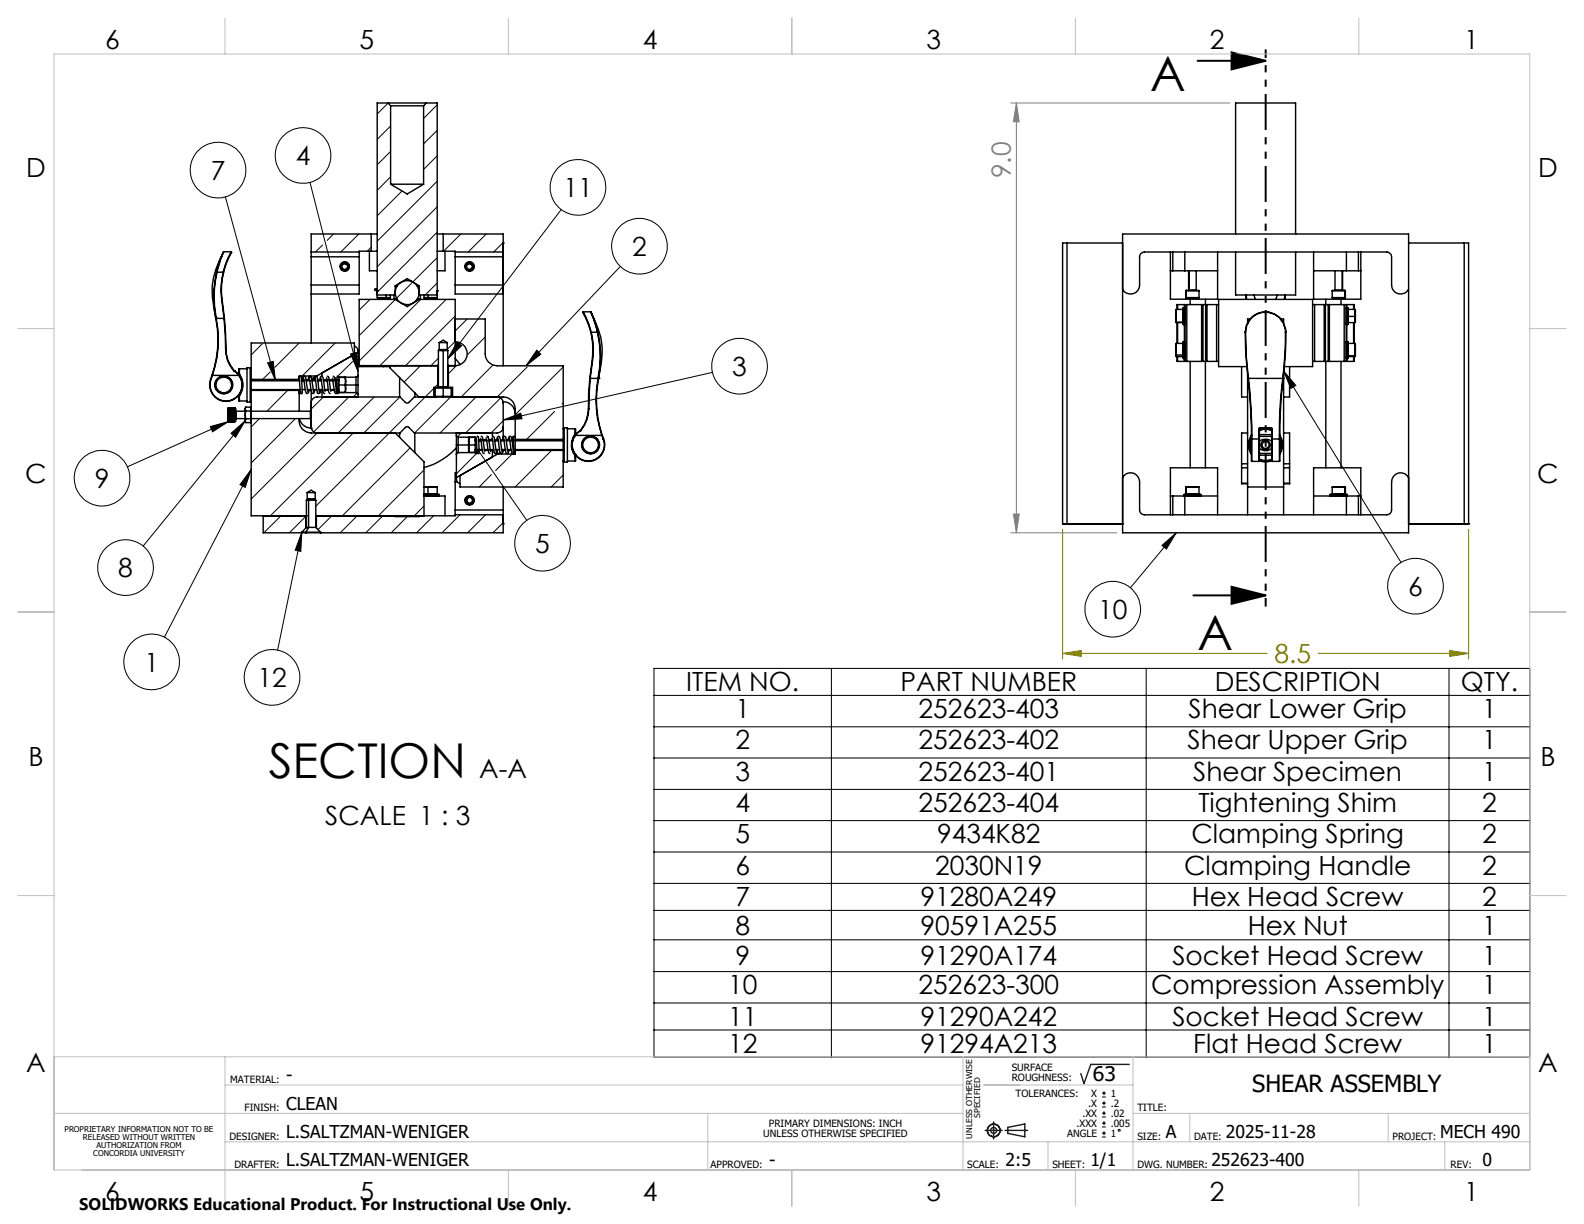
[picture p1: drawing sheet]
<svg xmlns="http://www.w3.org/2000/svg" width="279mm" height="216mm" viewBox="0 0 279 216" stroke-linecap="round" stroke-linejoin="round" font-family="sans-serif">
<g fill="none" stroke="#000" stroke-width=".25">
<path d="M68.4 18.2h6.8M68.4 18.2h-1.9v34.3M68.4 18.2l.5 .5M68.9 18.7h5.8M68.9 18.7v13.8M74.7 18.7v13.8M75.2 18.2h1.9v34.3M75.2 18.2l-.5 .5M68.9 32.5h5.8M68.9 32.5l2.9 1.7 2.9-1.7M38.1 56.2a19 19 0 0 1-.7 10M38.1 56.2h.1"/>
<path d="M38.1 56.2a19.3 19.3 0 0 1-.6 10M38.1 56.2h1.4M38.2 48a19.5 19.5 0 0 0-.1 8.2M38.2 48h.1M38.3 48a19.2 19.2 0 0 0-.2 8.2M38.3 48h1.1M39.2 53.2h.1M39.2 53.2l.3 3M39.2 53.2l.4 2.9M39.4 48a12.9 12.9 0 0 0-.2 5.2M39.4 48h.1M39.4 44.5a13.1 13.1 0 0 0-1.6 10.2l.3 1.5"/>
<path d="M39.4 44.4l-.6 1.5-.6 2.1M39.4 48a12.6 12.6 0 0 0-.2 5.2M39.4 44.4l-.5 1.5-.6 2.1M39.4 44.4h1.4M39.5 56.2l.3 5.4M39.6 56.1l-.1 .1M39.6 56.1l.3 5.5M40.8 44.4l.1 .2-.9 1.8-.6 1.6M40.8 44.4l-.9 1.9-.5 1.7M54.9 44.4v.9M54.9 50.3v1.6M54.9 44.4h8.5"/>
<path d="M54.9 45.3v5M54.9 51.9v8.6M54.9 45.3h8.5M54.9 50.3h8.5M60.8 46.5a.51 .51 0 0 1 .5 .6 .51 .51 0 0 1-.7 .3 .51 .51 0 0 1-.1-.8M60.8 46.5a.59 .59 0 0 1 .5 .7 .59 .59 0 0 1-.8 .4 .59 .59 0 0 1-.3-.8 .66 .66 0 0 1 1.1-.2M60.8 46.5l-.3 .1M60.9 46.4a.66 .66 0 0 0-.7 .8 .66 .66 0 0 0 .9 .4 .66 .66 0 0 0 .2-1M61.3 46.6l-.2-.1a.52 .52 0 0 0-.6 .1M63.4 44.4v.9M63.4 50.3v1.6h-8.5M63.4 45.3v5"/>
<path d="M65.2 44.3v3.5h1.3M65.5 44.3h1M65.5 41.3h1M65.5 41.3h-10.6v3.1M65.5 44.3h-2.1v.1M65.5 41.3v3M66.2 51.2h.3M66.2 51h.3M66.2 51v.2M66.5 51.3h.1M66.5 50.9l-.3 .1M66.5 52.5h2.4"/>
<path d="M66.5 52.5l1.6 .1M66.5 52h3.2M68.1 52v.6M68.9 52.5l-.8 .1M68.9 52v.5M69.5 52v.8h.5M69.7 50.4h.4M69.7 52.8h.4M69.7 52.8h-6.3v11.9h4.2M69.7 50.4l2.1-1.3 2.1 1.3M69.7 50.4v1.6M69.7 52.8l2.1 1.3 2.1-1.3"/>
<path d="M73.6 50.4h.3M73.6 52.8h.3M73.9 52h.1M73.9 52.8h6.4v11.7M73.9 52h3.2M73.9 50.4v1.6M74.2 52v.8h-.6M74.8 52.5h.7M74.8 52.5l.7 .1M74.8 52v.5M75.5 52.5h1.6M75.5 52v.5"/>
<path d="M75.5 52.5v.1M77.1 51.3h.1M77.1 44.3h1.1M77.1 41.3h1.1M77.1 52.5l-1.6 .1M78.2 41.3h10.6v23.2M78.2 44.3h2.1v.1M78.2 41.3v3M78.5 44.3v3.5h-1.4M80.3 44.4h8.5v.9h-8.5M80.3 44.4v.9M80.3 50.3h8.5v1.6h-8.5z"/>
<path d="M80.3 56.3h5.3v6.1a2.11 2.11 0 0 0 2.1 2.1h11.6v11.1M80.3 45.3v5M82.8 46.5a.51 .51 0 0 1 .5 .6 .51 .51 0 0 1-.7 .3 .51 .51 0 0 1-.1-.8M82.8 46.5a.59 .59 0 0 1 .5 .7 .59 .59 0 0 1-.8 .4 .59 .59 0 0 1-.3-.8 .66 .66 0 0 1 1.2-.2M82.8 46.5l-.3 .1M82.9 46.4a.66 .66 0 0 0-.7 .8 .66 .66 0 0 0 .9 .4 .66 .66 0 0 0 .3-1M83.4 46.6l-.3-.1a.52 .52 0 0 0-.6 .1M88.8 42.9h.1M102.9 55l-.1 .1 .5 .9 .9 2.6M102.9 55l.8 1.8 .6 1.8M102.9 55h1.3M104.2 55v.1"/>
<path d="M104.2 55l.5 1.3 .7 2.3M104.2 58.6h.1M104.2 58.6a13.5 13.5 0 0 1 .2 5.2M104.2 55.1a16 16 0 0 1 2 6.7l-.2 2.6-.4 2.3M104.2 55.1l.8 1.7 .4 1.8M104.3 58.6a13.3 13.3 0 0 1 .2 5.2M104.3 58.6h1.1M105.4 58.6a18.7 18.7 0 0 1 .1 8.1M105.4 58.6a19.5 19.5 0 0 1 .2 8.1M105.4 58.6h.1M188.2 42.9h-.8v49.5M188.2 42.9v49.5"/>
<path d="M188.2 42.9h9.8M198 51a1.59 1.59 0 0 0 1.8 .8 1.59 1.59 0 0 0 1.2-1.5v-5a.91 .91 0 0 1 .9-.9h42.7a.91 .91 0 0 1 .9 .9v5a1.59 1.59 0 0 0 1.2 1.5 1.59 1.59 0 0 0 1.8-.8M198 41.3h50.5v52.7h-50.5zM206.4 47.8h.5M206.4 44.4v8.4h8.4v-8.4M206.9 47.8h2.1M206.9 44.4v3.4M207.4 56.8l.1 .1M207.4 56.8h.1M207.5 54.6v2.2M207.5 54.6l-.1 2.2M207.5 54.6h1.2"/>
<path d="M207.5 56.9h1.2M207.5 56.8h1.2M207.5 56.8v.1M207.6 56.9v3.7M207.7 53.7h-.1v.9M207.7 53.7h1.2M207.7 53.7v.9M207.7 56.9v3.7M208.7 54.6v2.2M208.7 54.6h.1M208.7 56.8v.1M208.7 56.8h.1"/>
<path d="M208.8 54.3v3M208.8 57.3h.2M208.8 54.3h.2M208.9 53.7h.1M208.9 53.7v.6M208.9 57.3v3M209 54.3h.1M209 54.3v3M209 44.4v3.4M209 47.8h5.8M209 57.2v.1M209 53.7v10"/>
<path d="M209 53.7h.3M209.2 51.3h.1M209.2 52.5h.1M209.2 52.5l.1 .1M209.2 51.3v1.2M209.2 51.3h2.3M209.2 52.5h2.3M209.3 51.2l2.2 .1M209.3 51.2l-.1 .1M209.3 53.7h2.6M209.3 53.7v10M209.7 51.2h-.1"/>
<path d="M209.7 47.8v3.4M209.7 51.2h.1M209.7 51.2h1.3M209.9 52.8v.9M211 51.2h.1M211 47.8v3.4M211.5 52.5l-2.2 .1M211.5 51.3v1.2M211.9 53.7h.3M211.9 53.7v10M212.2 53.7h.7M212.2 53.7v10"/>
<path d="M212.6 52.8v29.7M212.9 53.7h1.7M212.9 53.7v10M214.6 53.7h.3M214.6 53.7v10M217.9 44.4v7.6h10.6v-7.6M217.9 41.3v-23.1h10.6v23.1M219.6 58.6l.1 3 .4 5.1M219.6 58.6a3.6 3.6 0 0 1 3.6-3.6 3.6 3.6 0 0 1 3.6 3.6M219.7 58.6l.2 4.5 .3 3.6M219.7 58.6a3.5 3.5 0 0 1 3.5-3.5 3.5 3.5 0 0 1 3.5 3.5M219.7 58.6h-.1"/>
<path d="M219.8 52v.8M219.9 52v.8M220.5 56.3h-.4v.7M221.2 52l.3 .8M225.3 52l-.3 .8M225.9 56.3h.5v.6M226.6 52v.8M226.7 52v.8M226.7 58.6v3l-.4 5.1M226.7 58.6h.1M226.8 58.6v3l-.5 5.1M231.5 53.7h.4"/>
<path d="M231.7 47.8h5.8M231.7 44.4v8.4h8.3v-8.4M231.9 53.7v10M231.9 53.7h1.7M233.6 53.7h.2M233.6 53.7v10M233.8 53.7v10M233.8 53.7h.5M233.9 52.8v.9M234.3 53.7h.2M234.3 53.7v10M234.5 53.7h2.6"/>
<path d="M234.5 53.7v10M235 52.5h2.2M235 52.5l2.2 .1M235 51.3h2.2M235 51.3v1.2M235.5 51.2h-.1M235.5 51.2h1.2M235.5 47.8v3.4M236.5 52.8v.9M236.7 51.2h.1M236.7 47.8v3.4M236.8 51.2h.1"/>
<path d="M236.8 47.8v3.4M237.1 53.7h.4M237.1 53.7v10M237.2 51.2l-2.2 .1M237.2 51.2l.1 .1M237.2 51.2v.1M237.2 51.3v1.2M237.2 52.5v.1M237.2 51.3h.1M237.2 52.5h.1M237.3 51.3v1.2M237.3 52.5l-.1 .1"/>
<path d="M237.5 57.2v.1M237.5 53.7v10M237.5 53.7h.1M237.5 54.3h.1M237.5 47.8h2.1M237.5 54.3v3M237.5 57.3h.2M237.5 54.3h.2M237.5 44.4v3.4M237.6 53.7h1.2M237.6 53.7v.6M237.6 57.3v3"/>
<path d="M237.7 54.3v3M237.7 56.8l.1 .1M237.7 55.8h1.4M237.8 54.6v2.3M237.8 54.6h1.2M237.8 56.9h1.2M237.8 54.6h-.1M238.8 53.7h.1v.9M238.8 53.7v.9M238.8 56.9v3.7M238.9 56.9v3.7M239 54.6v2.3"/>
<path d="M239 54.6l.1 1.2M239.1 55.8l-.1 1.1M239.6 47.8h.4M239.6 44.4v3.4M248.5 42.9h9.8M258.3 42.9h.7v49.5M258.3 42.9v49.5M37.1 66.9h.1M37.4 66.2h.1M37.4 66.2l-.3 .7M37.5 66.2l-.3 .7M37.5 66.2h4.6"/>
<path d="M39.8 61.6a5.6 5.6 0 0 0 1.5 3.8M39.8 61.6h.1M39.9 61.6a5.6 5.6 0 0 0 1.4 3.8M40.2 72.1v2.2M40.2 74.3h.1M40.3 73.2h.1M40.3 73.3h.1M40.3 73.1h.1M40.3 73.5l1 .1M40.3 73.3l1 .1M40.3 73h1M40.3 72.8h1"/>
<path d="M40.3 72.5h1M40.3 72.4h1M40.3 72h.1M40.3 72.1h.1M40.3 72.2h.1M40.3 72.3h.1M40.3 72.4h.1M40.3 72.5h.1M40.3 72.6h.1M40.3 72.7h.1M40.3 72.8h.1M40.3 72.9h.1"/>
<path d="M40.3 73h.1M40.3 73.3v.1M40.3 73.4h.1M40.3 73.5h.1M40.3 73.5v.1M40.3 73.6h.1M40.3 73.7h.1M40.3 73.8h.1M40.3 73.8v.1M40.3 73.9h.1M40.3 74h.1M40.3 74.1h.1"/>
<path d="M40.3 74.2h.1M40.3 74.2v.1M40.3 74.3h.1M40.3 73.2h1M40.3 73.3h1M40.3 73.1h1M40.3 74.3h1.2M40.3 74.2h1M40.3 74.1h1M40.3 74h1M40.3 73.7h1M40.3 73.6h1"/>
<path d="M40.3 73.4h1M40.3 72.9h1M40.3 72.7h1M40.3 72.2h1M40.3 72.1h1M40.3 72h1.2M40.3 72.3h1M40.3 73.8h1M40.3 73.9h1M40.3 74v.1M40.3 74.3h1M40.3 72l-.1 .1"/>
<path d="M40.3 73.2v.1M40.3 73.1v.1M40.3 73v.1M40.3 72.1v.1M40.3 72.2v.1M40.3 72.3v.1M40.3 72.4v.1M40.3 72.5v.1M40.3 72.6v.1M40.3 72.7v.1M40.3 72.8v.1M40.3 72.9v.1"/>
<path d="M40.3 73.6v.1M40.3 73.7v.1M40.3 73.9v.1M40.3 74.1v.1M40.3 74.3v.1M40.3 72v.1M40.3 72.6h1M40.3 72h1M41.3 73.1v.1M41.3 73.1h.1M41.3 73.2h.1M41.3 73.2v.1"/>
<path d="M41.3 73.3h.1M41.3 73v.1M41.3 73h.1M41.3 74.3h.1M41.3 74.2v.1M41.3 74.2h.1M41.3 74.1v.1M41.3 74.1h.1M41.3 74h.1M41.3 73.9v.1M41.3 73.9h.1M41.3 73.8v.1"/>
<path d="M41.3 73.8h.1M41.3 73.7v.1M41.3 73.6v.1M41.3 73.6h.1M41.3 73.5h.1M41.3 73.4h.1M41.3 72.9v.1M41.3 72.9h.1M41.3 72.8v.1M41.3 72.8h.1M41.3 72.7v.1M41.3 72.7h.1"/>
<path d="M41.3 72.6h.1M41.3 72.5v.1M41.3 72.5h.1M41.3 72.4v.1M41.3 72.4h.1M41.3 72.3v.1M41.3 72.3h.1M41.3 72.2v.1M41.3 72.2h.1M41.3 72.1v.1M41.3 72.1h.1M41.3 73.7h.1"/>
<path d="M41.3 72h.1M41.3 65.4l.8 .8M41.3 72.6v.1M41.3 72v.1M41.3 74.3v.1M41.3 74v.1M41.3 73.4v.1M41.3 72v2.3M41.3 65.4h.1M41.3 72.6h-1M41.3 65.4l.9 .7M41.5 72v2.3"/>
<path d="M41.5 72l.1 .1M41.6 72.1l-.1 2.2M41.6 72.5h.1M41.6 73.8v.1M41.6 72.5v1.3M41.6 73.8h1.7M41.6 72.5h1.7M42.1 69.7v1h.1M42.1 66.2a2.83 2.83 0 0 1-1.9 4.5 2.83 2.83 0 0 1-3-3.8M42.1 69.7h.1M42.1 66.1h.1M42.1 69.7l.1 .1"/>
<path d="M42.1 66.1a2.82 2.82 0 0 1 0 3.6M42.1 66l.1 .1M42.2 66.1l-.1 .1M42.2 66.1a2.91 2.91 0 0 1-1.9 4.7 2.91 2.91 0 0 1-3.2-3.9M42.2 65.1h-.1v1M42.2 66l-.1 .1M42.2 66a3.2 3.2 0 0 1 0 3.8M42.2 65.1v.9M42.2 69.8v.9M42.2 65.1h1.4M42.2 70.7h1.4M43.3 73.2v1"/>
<path d="M43.3 72.2v1M43.3 74.2l.1 .3M43.3 73.2l.1 .7M43.3 72.2l.1 .3M43.4 71.8l-.1 .4M43.4 72.5h.8M43.4 73.9h.8M43.4 72.5l-.1 .7M43.4 74.5h.8M43.4 73.9l-.1 .3M43.4 71.8h.8M44.1 64.9v6"/>
<path d="M44.1 64.9h-.5v6h.5M44.1 64.9l.2 .2M44.2 71.8l.1 .2M44.2 72.5l.1 .7M44.2 73.9l.1 .3M44.2 71.8l.1 .4M44.3 66.9h.1M44.3 66.9v.2h8.5M44.3 68.9h.1M44.3 73.2v1M44.3 72.2v1M44.3 72v.2"/>
<path d="M44.3 74.2v.2M44.3 65.1v5.6M44.3 74.4l-.1 .1M44.3 70.7l-.2 .2M44.3 74.4v16.6h9.7M44.3 66.9h8.5M44.3 70.7v1.3M44.3 68.9h8.5M44.3 73.8h10.5M44.3 72.5h10.5M44.3 73.2l-.1 .7M44.3 72.2l-.1 .3"/>
<path d="M44.3 74.2l-.1 .3M44.3 67.2h8.5M52.8 66.6a.19 .19 0 0 1 .2-.2 .19 .19 0 0 1 .2 .2M52.8 73.8a2.19 2.19 0 0 0 2.1 2.6h15.7l.9-1a.39 .39 0 0 1 .6 0l1 1h14.6a1.09 1.09 0 0 0 1.1-1.1M52.8 68.7v.2M52.8 66.9v.2M52.8 66.6h.1M52.8 68.9v3.6M52.8 68.9v.1a.19 .19 0 0 1 .2 .2 .19 .19 0 0 1-.2 .2M52.8 73.8a2.12 2.12 0 0 0 2.1 1.7M52.9 68.7h-8.6v.2M53.2 66.5l.1 2.6a.19 .19 0 0 1 0 .3 .19 .19 0 0 1-.3-.1l-.2-2.7"/>
<path d="M53.2 67.1h.4M53.2 67.2h.4M53.3 68.7h.5M53.3 67.1l.2-.6 .3-.1 .1 .3 .4 2.4M53.6 66.7l.3 2.2 .2 .5 .3-.1 .1-.6M54 67.1h.6M54 67.2h.6M54.2 68.7h.7M54.5 66.6a.23 .23 0 0 1 .2-.2 .23 .23 0 0 1 .2 .2M54.5 66.6l.3 2a.74 .74 0 0 0 .4 .8h.2l.1-.7M54.5 66.5l-.1 .6M54.8 72.5v1.3"/>
<path d="M54.8 72.5l.1 .2M54.9 66.5l.4 2.6M54.9 75.3a1.09 1.09 0 0 0 1.1 1.1M54.9 75.5h.1M54.9 72.7v1M54.9 68.9v3.8M54.9 73.7v1.8M54.9 73.7l-.1 .1M55 67.1h.7M55 67.2h.7M55.2 68.7h.7M55.4 67.1l.2-.7h.1l.2 .1 .1 .4 .4 2.2"/>
<path d="M55.6 66.7l.4 2.6M55.9 66.3l-.9 .5M55.9 66.3h-3.1v.6M56 69.2a.23 .23 0 0 0 .2 .2 .23 .23 0 0 0 .2-.2M56.1 67.1h.6M56.1 67.2h.6M56.3 68.7h.6M56.4 67.1l.1-.5 .3-.2a3.1 3.1 0 0 1 .4 2l.1 .7M56.6 68.7l-.2 .6M56.6 66.7l.3 2.2 .1 .3 .3 .2M56.8 68.7v.1M56.8 68.8h.1"/>
<path d="M56.8 65.8v.6M56.8 68.8v1.2M57 67.1h.7M57 67h.7M57.1 67.2h.6M57.3 68.7h.6M57.3 68.8h.6M57.6 66.6l.4 2.5 .2 .3M57.7 66.4l.3 .2M57.9 66.5l.4 2.5M58.1 67.1h.6M58.1 67h.6"/>
<path d="M58.1 67.2h.6M58.3 68.7h.6M58.3 68.8h.6M58.6 66.7l.1 .5a4.4 4.4 0 0 0 .5 2.2h.1M58.8 66.4l.3 .4 .2 2.2M59.1 67.1h.2M59.1 67h.2M59.1 67.2h.2M59.3 69a.2 .2 0 0 1 .1 .3 .2 .2 0 0 1-.2 .1M59.3 68.7h.1M59.3 68.8h.1M59.4 66.4l.3 .2"/>
<path d="M59.7 66.5v2.9a2.49 2.49 0 0 1-.3-1.7l-.1-1.1M59.7 68.7h.1M59.7 67.1h.1M59.7 67h.1M59.7 68.8h.1M59.7 67.2h.1M59.8 66.6h1.2v.6M59.8 67.9h1.1M60.8 66.5h-1v2.8h3M60.9 67.9l.1 .6M60.9 66.6l.1 .6M61 67.9h2.1"/>
<path d="M61 67.2v1.3M61 68.5v.7M61 67.2l-.1 .7M61 68.5l-.1 .7M61 66.5h1.8M62.5 61.1l.5 .4 .1 .4v8.1M62.5 62.5v-2h-18.2v4.6M62.8 69.3h.2l.1 .3M62.8 66.5v2.8M63.1 66.2l-.1 .3h-.2M63.1 62.1l-7.2 4.2M63.4 64.5h13.8"/>
<path d="M63.4 63.2l-.3 .3M67.6 64.7h1.2M67.6 64.5v.2M69.7 76.4l5.1 5.1v9.5M69.7 64.5h.1M70.5 66.6v3.4M70.5 76.4v.7M73.2 69.3v.7M73.2 76.4v3.4M73.9 64.5h.1M76.1 64.5h.1M76.5 70h.3"/>
<path d="M76.5 70h.1M76.8 68.4h2.8M76.8 69.9h2.8M76.8 68.4v1.5M76.8 69.9v.1M76.8 70h-3.7l-1 1a.39 .39 0 0 1-.6 0l-.9-1h-14.6a1.02 1.02 0 0 0-1.1 1.1M76.8 70h1.4M76.8 68.3h1.4M76.8 68.3v.1M76.8 68.3h-.3v1.7M77.2 64.5h.1M77.3 64.5v3.8"/>
<path d="M77.3 64.5h.1M77.3 64.5h-8.5v.4l5.1 5.1M77.3 61.8h1.7M77.3 68.3h.9M77.3 61.8v6.5M77.3 64.3l-.1 .2M77.5 60.4h1.4M77.5 60.4v1.3M77.5 60.4l.7-.4 .7 .4M78.2 70h1.3M78.2 68.3h1.3M78.2 68.3h.1"/>
<path d="M78.2 61.7h-.7l-.2 .1M78.2 61.7h.6l.2 .1M78.2 68.3h.8M78.2 61.7v6.6M78.2 68.3v1.7M78.9 60.4v1.3M79 64.5h.2M79 64.5h.1M79 61.8v6.5M79 64.3l.2 .2M79.1 64.5v3.8h-.1M79.1 64.5h1.2"/>
<path d="M79.2 64.5h1.1M79.5 70h9.3a2.11 2.11 0 0 1 2.1 2.1v5a.2 .2 0 0 0-.3-.1 .2 .2 0 0 0-.1 .3l.1 1.8a.95 .95 0 0 0 .3 .9v-2.9M79.5 70h.3M79.5 68.3l.1 .1M79.5 68.3h.3v1.7M79.6 69.9l-.1 .1M79.6 68.4v1.5M80.3 60.3a2.12 2.12 0 0 1 2.1 2.1 2.12 2.12 0 0 1-2.1 2.1M80.3 63.2l.9 1.1M80.5 76.8v.2l.3 .1M80.5 78.5h2.2M80.5 76.4v8.1l.1 .4 .5 .4"/>
<path d="M80.5 79a12.2 12.2 0 0 1-5.7 3.5M80.8 79.8l-.2 .1-.1 .3M80.8 77.1h1.8M80.8 77.1v2.7M82.7 77.8v1.3M82.7 79.1v.7M82.7 77.8l.1 .7M82.7 79.1l.1 .7M82.8 78.5h1M82.8 78.5l-.1 .6M82.8 77.2l-.1 .6M82.8 77.1h1v2.7h-3"/>
<path d="M83.8 77.2h-1.1v.6M83.8 79.3h.3M83.8 77.6h.2M83.8 79.4h.3M83.8 77.8h.3M84 79.6a.19 .19 0 0 1 .2 .2 .19 .19 0 0 1-.2 .2zM84.2 76.9l.2 .3M84.4 77.1l.1 2.6a.19 .19 0 0 1 0 .3 .19 .19 0 0 1-.3-.1l-.2-2.7M84.4 77.6h.4M84.4 77.8h.4M84.5 79.3h.6M84.5 79.4h.6"/>
<path d="M84.8 77.3l.3 2.4 .3 .3M84.9 76.9l.3 .4 .3 2.4M85.2 77.6h.6M85.2 77.6h.7M85.2 77.8h.7M85.4 79.3h.7M85.4 79.4h.7M85.7 77.2l.3 2a.74 .74 0 0 0 .4 .8M85.9 76.9l.2 .3M86.1 77.1l.4 2.6M86.2 77.6h.7M86.3 77.6h.6"/>
<path d="M86.3 77.8h.6M86.5 79.3h.6M86.5 79.4h.4M86.8 77.3l.4 2.6M86.9 76.4v.6l.2 .1 .1 .4 .4 2.2M86.9 79.4h.1M86.9 79.3v.1M86.9 77.6h.1M86.9 79.4v1.2M87.2 79.8a.23 .23 0 0 0 .2 .2 .23 .23 0 0 0 .3-.2M87.2 77.6h.7M87.3 77.8h.6"/>
<path d="M87.5 79.3h.6M87.6 77.6l.1-.4 .3-.3 .3 .6 .2 2.2M87.7 70a1.02 1.02 0 0 1 1.1 1.1M87.8 79.3l-.2 .6M87.8 77.3l.1 .7a3.1 3.1 0 0 0 .5 2l.3-.2 .1-.5M88.2 79.8l-.4 .3M88.3 77.6h.6M88.3 77.8h.6M88.5 79.3h.6M88.7 77.2a.23 .23 0 0 1 .3-.3 .23 .23 0 0 1 .2 .3M88.7 70.9h.1M88.8 70.9a2.11 2.11 0 0 1 2.1 2.1"/>
<path d="M88.8 70.9v6.2M88.8 79.3v.2M88.8 77.1l-.2 .5M88.8 77.2l.4 2.5 .2 .3 .2-.1 .2-.6M89.1 79.3l-.4 .2M89.1 77.1l.5 2.5M89.3 77.6h.6M89.3 77.8h.7M89.5 79.3h.6M89.6 77.6l.1-.4 .4-.2 .2 .4 .3 2.2M89.9 77.3l.1 .5a4.4 4.4 0 0 0 .4 2.1l.1 .1M90.3 77.6h.3"/>
<path d="M90.3 77.8h.3M90.5 77.1l-.1 .5M90.5 79.6a.2 .2 0 0 1 .2 .3 .2 .2 0 0 1-.3 .1M90.5 79.3h.1M90.9 79.3h8.4v.1M90.9 77.5h8.4M90.9 79.4h8.4M90.9 77.8h8.4M99.3 77.5h.1M99.3 79.4h.1M99.3 77.5v.1h-8.4M99.3 75.6v5.7"/>
<path d="M99.5 75.5v6M99.5 75.5h.6v6h-.6M99.5 75.5l-.2 .1M100.1 75.6h1.3M101.4 75.6l.1 .1v1M101.4 76.6a3.1 3.1 0 0 0 0 3.8M101.4 76.6l.1 .1M101.4 75.6v1M101.5 76.7v.1M101.5 76.7a2.9 2.9 0 0 0 1.9 4.7 2.9 2.9 0 0 0 3.1-4M101.5 76.8a2.83 2.83 0 0 0 1.9 4.5 2.83 2.83 0 0 0 3-3.8M101.5 76.8h4.7"/>
<path d="M101.5 76.7h.1M101.5 76.7a2.82 2.82 0 0 0 0 3.6M101.5 76.6v.1M102.3 76l-.8 .7M102.3 76h.1M102.4 76l-.9 .8M103.8 72.1h.1M103.8 72.1a6.1 6.1 0 0 1-1.5 3.9M103.9 72.1a6.1 6.1 0 0 1-1.5 3.9M104 66.7l-.2 5.4M104 66.7h.1M104.1 66.7l-.2 5.4"/>
<path d="M104.1 66.7h1.4M104.4 63.8h.1M104.4 63.8l-.4 2.9M104.5 63.8l-.4 2.9M105.5 66.7a20.2 20.2 0 0 0 .7 10.1M105.5 66.7h.1M105.6 66.7a19.6 19.6 0 0 0 .6 10.1M105.6 66.7h.1M106.2 76.8l.2 .7M106.2 76.8h.1M106.2 76.8l.3 .6M106.5 77.4l-.1 .1"/>
<path d="M207.4 62.5l.1 .4M207.4 62.5l.1 .1M207.5 60.6v2M207.5 60.6l-.1 1.9M207.5 62.6v.3M207.5 60.6h1.2M207.5 62.9h1.2M207.5 62.6h1.2M207.6 62.9v.8h.1M207.7 63.7h1.2M207.7 62.9v.8M208.7 60.6v2"/>
<path d="M208.7 62.6v.3M208.7 60.6h.1M208.7 62.8v.1M208.7 62.5v.1M208.8 60.3v3M208.8 60.3h.2M208.8 63.3h.2M208.9 63.7h.1M208.9 63.3v.4M209 60.3h.1M209 60.3v3M209 63.2v.1"/>
<path d="M209 63.7h.3M209.3 63.7h2.6M209.9 63.7v18.8M211.9 63.7h.3M212.2 63.7h.7M212.9 63.7h1.7M214.6 63.7h.3M219 64.7v5.3h1.1M219.9 64.7h-5v-11.9h16.6v11.9h-4.9M220.1 76.4h-1.1v5.4M220.1 66v24.8M220.1 66.7l.5 5.4 .1 4.7"/>
<path d="M220.1 66.7h.1M220.2 66.7l.5 5.3 .1 4.8M220.2 66.7h.1M220.2 66.7h6.1M220.7 77.5l.1 3.9M220.7 76.8v.7M220.7 76.8a2.9 2.9 0 0 0 0 3.4M220.7 77.4a2.33 2.33 0 0 0 0 2.2M220.7 77.2a2.69 2.69 0 0 0 0 2.6M220.8 76.8v.6M220.8 76.8h-.1M220.8 77.4l-.1 .1"/>
<path d="M220.8 77.4v4M220.8 77.4h1.3M222.1 75.6v1.8M222.1 77.4v.1M222.1 75.6h.1M222.1 77.4v4M222.1 77.5v3.9M222.1 79.1a1.67 1.67 0 0 0 2.2 0M222.1 77.9a1.75 1.75 0 0 1 2.3 0M222.1 75.6v1.9M222.1 75.8a2.93 2.93 0 0 1 2.2 0M222.1 76a2.55 2.55 0 0 1 2.2 0"/>
<path d="M222.1 77h2.2M222.1 80h2.2M222.1 76.7h2.2M222.2 75.5l-.1 .1M222.2 75.5v.1M222.2 75.6h-.1M222.2 75.5h2.1M222.2 75.6h2.1M222.4 75.6l-.2 .1M222.8 77.8a.84 .84 0 0 1 1.1 .3 .84 .84 0 0 1-.2 1.1M222.8 77.8a.84 .84 0 0 0-.3 1.1 .84 .84 0 0 0 1.2 .3M222.8 77.8l.1 .1"/>
<path d="M222.9 77.9a.63 .63 0 0 1 .9 .3 .63 .63 0 0 1-.2 .8M222.9 77.9a.63 .63 0 0 0-.2 .9 .63 .63 0 0 0 .9 .2M223.6 79l.1 .2M224 75.6l.3 .1M224.3 75.5l.1 .1M224.3 75.6h.1M224.3 75.5v.1M224.3 77.5l.1 3.9M224.3 75.6v1.9M224.4 75.6v1.8M224.4 77.4l-.1 .1M224.4 77.4v4"/>
<path d="M224.4 77.4h1.3M225.7 76.8h.1M225.7 76.8v.6M225.7 77.4v.1M225.7 77.4v4M225.7 77.5v3.9M225.7 76.8v.7M225.7 76.8a3.1 3.1 0 0 1 0 3.4M225.7 77.4a2.46 2.46 0 0 1 0 2.2M225.7 77.2a2.76 2.76 0 0 1 0 2.6M226.3 66.7l-.5 5.4-.1 4.7M226.3 66.7h.1"/>
<path d="M226.3 66.7l-.3 3.7-.3 6.4M226.4 76.4h1.1v5.4M226.4 66v24.8M227.5 64.7v5.3h-1.1M231.5 63.7h.4M231.9 63.7h1.7M233.6 63.7h.2M233.8 63.7h.5M233.9 63.7v18.8M234.3 63.7h.2M234.5 63.7h2.6M236.5 63.7v18.8"/>
<path d="M237.1 63.7h.4M237.5 63.2v.1M237.5 63.7h.1M237.5 60.3h.1M237.5 60.3v3M237.5 60.3h.2M237.5 63.3h.2M237.6 63.7h1.2M237.6 63.3v.4M237.7 60.3v3M237.7 62.8l.1 .1M237.7 62.7l.1 .1"/>
<path d="M237.8 60.6v2.2M237.8 62.8v.1M237.8 60.6h1.2M237.8 60.6h-.1M237.8 62.9h1.2M237.8 62.8h1.2M238.8 62.9v.8M238.9 62.9v.8h-.1M239 60.6v2.2M239 60.6l.1 2.1M239 62.8v.1M239.1 62.7l-.1 .2"/>
<path d="M239.1 62.7l-.1 .1M46.4 91v3h6.8M53.2 94h.1M53.2 93.9h.8M53.2 94h.8M53.2 93.9v.1M54 93.9h2.6v.1M54 94h2.6M54 91v2.1M54 93.9v.1M54 91h.1M54 93h.4"/>
<path d="M54 88.2h.4M54 93l-.8 .9M54 88.2v4.8M54.2 86.9h1.4M54.2 86.9l.7-.4 .7 .4M54.2 86.9v1.2M54.4 93h1.3M54.4 88.2h1.3M54.4 93l-.4 .9M54.4 88.2v4.8M54.6 88h.9l.2 .2M54.6 88h-.3l-.3 .2"/>
<path d="M54.6 88l-.2 .2M55.6 86.9v1.2M55.7 93l.9 1M55.7 88.2v4.8M55.7 90.9v.1M55.8 91v2.1M56.6 94h.1M69.7 91v.1h4.2v-.1M74.8 87.2h2.7zM74.8 85.9h.7M74.8 87.5h2.7M74.8 87.5h3.7v3.5"/>
<path d="M75.5 87.1h1.6M75.5 85.9h1.6M75.5 87.1h-.7l.1 .1M75.5 87.1v.1M75.5 85.9v1.2M75.5 85.9h-.7M75.5 85.9h.1M77.1 87.1l-.1 .1M77.1 85.9v1.2M77.5 87.5h-.1M77.5 87.2v.3M80.3 90v.8"/>
<path d="M80.3 90.8h8.5M80.3 85v5M80.3 90.8v.2h-24.6M80.3 90h8.5M80.3 85h.3M80.5 83.4h-.2v1.6M82.3 87.9l-.1 .5 .4 .3M82.3 87.9a.6 .6 0 0 0 .1 .9 .6 .6 0 0 0 .9-.2 .6 .6 0 0 0-.3-.9l-.5 .1-.2 .3v.3M82.3 87.9a.67 .67 0 0 1 1-.1 .67 .67 0 0 1-.1 1 .67 .67 0 0 1-1-.4M82.3 88.4a.52 .52 0 0 1 .5-.7 .52 .52 0 0 1 .5 .6 .52 .52 0 0 1-.7 .4M82.3 88.4l.3 .3M87.8 80.1l-7.3 4.1"/>
<path d="M88.8 90v.8M88.8 92.4h.1M88.8 90.8v3.2h-32.2M88.8 85.9v4.1M90.9 80l-3.1 .1M99.3 81.3v4.6h-18.2v-2M99.3 81.3l.2 .2M100.1 81.3h1.3M101.4 80.4v.9M101.5 80.3v.9l-.1 .1M101.5 80.3h.1M101.5 80.3l-.1 .1"/>
<path d="M187.4 92.4h.1M187.4 92.4h.8zM188.2 92.4h.1M188.2 92.4h9.8M195.6 92.4h.8M195.6 92.4h.1M196.4 92.4h.1M198 84.2a1.59 1.59 0 0 1 1.8-.8 1.59 1.59 0 0 1 1.2 1.6v5a.84 .84 0 0 0 .9 .8h42.7a.84 .84 0 0 0 .9-.8v-5a1.59 1.59 0 0 1 1.2-1.6 1.59 1.59 0 0 1 1.8 .8M198 92.4h.1M206.4 90.8v-8.3h8.4v8.3M206.4 87.5h.5M206.9 87.5h2.1"/>
<path d="M206.9 87.5v3.3M208.8 87.5h.1M208.8 87.2h3M208.8 87.5h3M208.8 87.2v.3M209 87.5v3.3M209 87.5h5.8M209.2 85.9v1.2M209.2 87.1v.1M209.2 87.1h.1M209.2 85.9h.1M209.2 85.9h2.3"/>
<path d="M209.2 87.1h2.3M209.2 87.1l.1 .1M209.3 85.9h2.2M209.3 85.9h-.1M211.5 87.1l-.1 .1M211.5 85.9v1.2M211.8 87.5h.1M211.8 87.2v.3M219 81.8v.7M219 85.2v.1h1.1M219 82.5h1.1M219 82.5v2.7"/>
<path d="M219 81.8h1.1M219 85.2h1.1M220.1 85.9h6.3M220.8 81.4h1.3M222.1 81.3a2.93 2.93 0 0 0 2.2 0M222.1 81.1a2.93 2.93 0 0 0 2.2 0M222.1 81a2.55 2.55 0 0 0 2.2 0M222.1 80.3h2.2M224.4 81.4h1.3M226.4 82.5h1.1M226.4 81.8h1.1M226.4 85.2h1.1"/>
<path d="M227.5 81.8v.7M227.5 85.2v.1h-1.1M227.5 82.5v2.7M231.7 90.8v-8.3h8.3v8.3M231.7 87.5h5.8M234.6 87.5h.1M234.6 87.2h3M234.6 87.5h3M234.6 87.2v.3M235 87.1h2.2M235 85.9h2.2M235 87.1l.1 .1"/>
<path d="M235 85.9v1.2M237.2 85.9h-2.2M237.2 85.9h.1M237.2 87.1h.1M237.2 87.1v.1M237.2 85.9v1.2M237.3 85.9v1.2M237.3 87.1l-.1 .1M237.5 87.5h2.1M237.5 87.5v3.3M237.6 87.5h.1M237.6 87.2v.3"/>
<path d="M239.6 87.5h.4M239.6 87.5v3.3M248.5 92.4h.1M248.5 92.4h9.8M250 92.4h.9M250 92.4h.1M250.9 92.4h.1M258.3 92.4h.7zM258.3 92.4h.1M259 92.4h.1"/>
<circle cx="60.8" cy="47" r=".84"/>
<circle cx="60.8" cy="47" r=".73"/>
<circle cx="71.8" cy="51.6" r="2.12"/>
<circle cx="82.8" cy="47" r=".83"/>
<circle cx="82.8" cy="47" r=".73"/>
<circle cx="39.5" cy="67.9" r="1.38"/>
<circle cx="39.5" cy="67.9" r="1.59"/>
<circle cx="39.5" cy="67.9" r="1.51"/>
<circle cx="104.2" cy="78.5" r="1.38"/>
<circle cx="104.2" cy="78.5" r="1.6"/>
<circle cx="104.2" cy="78.5" r="1.51"/>
<circle cx="82.8" cy="88.3" r=".83"/>
<circle cx="82.8" cy="88.2" r=".73"/>
</g>
<g fill="none" stroke="#000" stroke-width=".18">
<path d="M68.4 18.2l-1.9 1.9M77.1 18.5l-2.4 2.4M39.8 34.7l8.8 32.4M54.7 32.2l8.4 33.3M68.9 22.2l-2.4 2.4M68.9 26.7l-2.4 2.4M68.9 31.2l-2.4 2.4M70.9 33.7l-4.4 4.4M77.1 27.5l-2.4 2.4M77.1 32l-10.6 10.5M77.1 23l-2.4 2.4M77.1 36.5l-10.6 10.6"/>
<path d="M99 37l-20 26.3M56.9 43.2l-1.3 1.2M58.8 41.3l-1.1 1.1M63.3 41.3l-3.2 3.1M65.3 52.8l-1.9 1.9M65.5 43.6l-.7 .7M69.7 52.8l-6.3 6.4M74.2 52.8l-10.8 10.9M77.1 45.4l-7.1 7.2M77.1 49.9l-2.1 2.1M77.1 41l-10.6 10.5M78.7 52.8l-11.7 11.7"/>
<path d="M80.3 55.7l-8.8 8.8M81.3 41.3l-3.1 3M82.4 56.3l-2.1 2.1M85.6 59.4l-3.2 3.2M85.8 41.3l-3.2 3.1M88.8 42.8l-1.7 1.6M109.4 47l-16.6 17.5M37.1 75.2l3.2-.8-2.8 1.8zM40.3 74.4l-17.8 7.9M40.7 76.4l2.6-2.2-1.7 2.9zM43.3 74.2l-18 22.1M44.4 68.9l-.1 .1"/>
<path d="M45.8 73.8l-1.5 1.5M46.2 60.6l-1.9 2M47.2 64l1-.3 .4 3.4zM47.7 65.6l-1.4 1.3M50.7 68.9l-3.6 3.6M52.1 73.8l-7.8 7.9M52.8 66.9h-.1M52.8 60.5l-4.3 4.3M56 76.4l-11.7 11.6M56.9 69l-.1 .2M57 70l-2.1 2.1M59.1 60.5l-5.8 5.8"/>
<path d="M59.3 66.7l-.2 .2M61.5 70l-6.1 6.2M61.8 62.4l1-.2 .3 3.3zM62.2 63.8l-2.7 2.6M62.3 76.4l-14.6 14.6M63 69.3l-.7 .7M63.1 62.8l-.1 .2M66 70l-6.3 6.4M70.5 70l-6.3 6.4M72.4 79l-12 12M74.2 64.5l-2.9 2.9M76.5 68.5l-20.8 20.8"/>
<path d="M77.3 67.8l-.6 .5M77.3 63.2l-1.3 1.3M79.5 70l-6.4 6.4M80.3 60.2l-1.4 1.4M80.5 64.5l-1.4 1.4M80.6 60.4l.8 .6-2.4 2.3zM81.4 76.4l-.8 .7M84 70l-6.4 6.4M84.2 79.9l-3.7 3.7M84.3 79.4l8.6 12.4M86.9 77.2l-.4 .4M87 64.4l-5.6 5.6"/>
<path d="M88.3 70.2l-6.2 6.2M88.8 74.1l3.1-1.2 .2 1zM88.8 74.2l-2.2 2.2M90.9 79.4v.2M93 64.7l-5.3 5.3M94.7 61.8l.7 .7-2.6 2zM97.3 79.4l-6.4 6.5M97.8 72.6l-4.9 4.9M99.3 77.4l-.1 .1M99.3 64.7l-8.4 8.4M99.3 71.1l-.1 .2M125.7 65.7l-36.9 8.4"/>
<path d="M226.4 65.4l2.2 2.6-.9 .5zM226.4 65.4l20.7 33.8M44.3 82.8l-1 3.2-1-.5zM44.3 82.8l-15.3 29.6M49.6 91l-3.1 3M53.2 93.9l-.1 3.4-1-.3zM53.2 93.9l-4.2 20.8M54 91.1l-3 2.9M54 90.9v.1M58.5 91l-2.4 2.4M63 91l-3 3M67.5 91l-3 3"/>
<path d="M71.8 91.1l-2.8 2.9M74.8 89.3l-1.7 1.7M74.8 82.9l-8.1 8.1M76.5 91l-3 3M81.1 90.8l-3.1 3.2M85.7 90.8l-3.2 3.2M86.7 83.7l-2.2 2.2M88.8 92.2l-1.8 1.8M90.3 80.1l-2.9 2.9M99.3 83.8l-2.1 2.1M205 96.2l2.5-2.2-1.8 2.8zM207.5 94l-8.1 9.7"/>
<path d="M115.4 117.9h154.4v68.5h-154.4zM146.6 117.9v68.5M202.2 117.9v68.5M255.6 117.9v68.5M115.4 122.7h154.4M115.4 128.2h154.4M115.4 133.7h154.4M115.4 139.2h154.4M115.4 144.7h154.4M115.4 150.3h154.4M115.4 155.8h154.4M115.4 160.6h154.4"/>
<path d="M115.4 165.8h154.4M115.4 171.4h154.4M115.4 176.9h154.4M115.4 181.7h154.4M194.4 193.5h.7M194.4 192.8h.7M194.4 195.3h.7M194.4 194.6h.7M194.4 197h.7M194.4 196.4h.7M194.4 198.8h.7M194.4 198.1h.7"/>
<path d="M194.4 199.9h.7M194.7 192.5v.7M194.7 194.2v.7M194.7 196v.7M194.7 197.8v.7M194.7 199.5v.7M194.4 200.6h.7"/>
<circle cx="38.5" cy="30" r="4.9"/>
<circle cx="53.5" cy="27.4" r="4.9"/>
<circle cx="101.9" cy="33" r="4.9"/>
<circle cx="112.8" cy="43.4" r="4.9"/>
<circle cx="130.5" cy="64.6" r="4.9"/>
<circle cx="18" cy="84.4" r="4.9"/>
<circle cx="95.7" cy="95.8" r="4.9"/>
<circle cx="22.2" cy="100.1" r="4.9"/>
<circle cx="26.7" cy="116.8" r="4.9"/>
<circle cx="48" cy="119.5" r="4.9"/>
<circle cx="196.3" cy="107.4" r="4.9"/>
<circle cx="249.7" cy="103.4" r="4.9"/>
<circle cx="197.4" cy="199.4" r=".17"/>
</g>
<path d="M211.2 10.7h12M217.2 9.2l6 1.5-6 1.5zM210.5 105h12.7M217.2 103.5l6 1.5-6 1.5z" fill="none" stroke="#000" stroke-width=".35"/>
<path d="M187.4 93.4v22.9M259 93.4v22.9M187.4 115.3l3.3-.5v1zM187.4 115.3h36.1M232.5 115.3h26.5M255.7 114.8l3.3 .5-3.3 .5z" fill="none" stroke="#808000" stroke-width=".18"/>
<path d="M178.3 18.2h38.7M179.3 18.2l.5 3.3h-1zM179.3 18.2v75.8M178.3 94h18.7M178.8 90.7h1l-.5 3.3z" fill="none" stroke="#808080" stroke-width=".18"/>
<g fill="none" stroke="#191924" stroke-width=".25">
<path d="M173.8 199.4h3M175.3 197.9v3M177.3 199.4h4M177.8 198.9l3-.6v2.2l-3-.6zM199.2 187.7h-6.8l-1.2 3.4-.6-1.7"/>
<circle cx="175.3" cy="199.4" r="1.11"/>
<circle cx="175.3" cy="199.4" r=".52"/>
</g>
<path d="M223.3 107v-98.3" fill="none" stroke="#000" stroke-width=".35" stroke-dasharray="6.3 1.3 1.3 1.3 1.3 1.3" stroke-dashoffset="4.8" stroke-linecap="butt"/>
<g fill="none" stroke="#c0c0c0" stroke-width=".18">
<path d="M9.5 9.5h260.3v196.9h-260.3zM39.7 3.2v6.3M89.7 3.2v6.3M139.7 3.2v6.4M189.7 3.2v6.3M239.7 3.2v6.3M3.1 58h6.4M269.8 58h6.4M3.1 107.9h6.4M269.8 107.9h6.4M3.1 158h6.4M269.8 158h6.4"/>
<path d="M9.5 186.4h260.3M9.5 196.4h160.4M39.7 186.4v26.4M39.7 191.4h130.2M124.8 196.4v10M169.9 186.4v20M173.5 191.4h26.3M199.8 196.4h70M199.8 186.4v20M209.9 196.4v5M244.9 196.4v5M39.7 201.4h230.1"/>
<path d="M89.7 206.4v6.4M139.7 206.4v6.4M184.9 201.4v5M189.7 206.4v6.4M239.7 206.4v6.4M254.8 201.4v5"/>
</g>
<g fill="#000">
<path d="M226.4 65.4l2.2 2.6-.9 .5zM205 96.2l2.5-2.2-1.8 2.8zM80.6 60.4l.8 .6-2.4 2.3zM88.8 74.1l3.1-1.2 .2 1zM84.2 79.2a.35 .35 0 0 0 0 .6 .35 .35 0 0 0 .5-.3 .35 .35 0 0 0-.5-.4l.1 .3zM44.3 82.8l-1 3.2-1-.5zM53.2 93.9l-.1 3.4-1-.3zM61.8 62.4l1-.2 .3 3.3zM40.7 76.4l2.6-2.2-1.7 2.9zM37.1 75.2l3.2-.8-2.8 1.8zM47.2 64l1-.3 .4 3.4zM94.7 61.8l.7 .7-2.6 2z"/>
<path d="M217.2 103.5l6 1.5-6 1.5zM217.2 9.2l6 1.5-6 1.5z"/>
</g>
<path d="M255.7 114.8l3.3 .5-3.3 .5zM187.4 115.3l3.3-.5v1z" fill="#808000"/>
<path d="M178.8 90.7h1l-.5 3.3zM179.3 18.2l.5 3.3h-1z" fill="#808080"/>
<g font-size="8.5">
<text x="202.9" y="16">A</text>
<text x="211.3" y="114.6">A</text>
<text x="47.4" y="137.3">SECTION</text>
</g>
<g font-size="4.7">
<text x="18.6" y="8.6">6</text>
<text x="63.4" y="8.6">5</text>
<text x="113.4" y="8.6">4</text>
<text x="163.4" y="8.6">3</text>
<text x="213.4" y="8.6">2</text>
<text x="258.3" y="8.6">1</text>
<text x="52.2" y="29.1">4</text>
<text x="4.6" y="31.2">D</text>
<text x="37.2" y="31.7">7</text>
<text x="99.4" y="34.7">11</text>
<text x="271.3" y="31.2">D</text>
<text x="111.5" y="45.1">2</text>
<text x="129.2" y="66.3">3</text>
<text x="4.5" y="85.2">C</text>
<text x="16.7" y="86">9</text>
<text x="271.2" y="85.2">C</text>
<text x="20.9" y="101.8">8</text>
<text x="94.4" y="97.5">5</text>
<text x="248.4" y="105.1">6</text>
<text x="193.7" y="109.2">10</text>
<text x="25.5" y="118.5">1</text>
<text x="45.4" y="121.2">12</text>
<text x="121" y="121.9">ITEM NO.</text>
<text x="158.8" y="121.9">PART NUMBER</text>
<text x="214.3" y="121.9">DESCRIPTION</text>
<text x="257.7" y="121.9">QTY.</text>
<text x="129.7" y="126.7">1</text>
<text x="162" y="126.7">252623-403</text>
<text x="209.6" y="126.7">Shear Lower Grip</text>
<text x="261.4" y="126.7">1</text>
<text x="5" y="135.2">B</text>
<text x="84.5" y="137.3">A-A</text>
<text x="129.7" y="132.2">2</text>
<text x="129.7" y="137.7">3</text>
<text x="162" y="132.2">252623-402</text>
<text x="162" y="137.7">252623-401</text>
<text x="209.5" y="132.2">Shear Upper Grip</text>
<text x="210.5" y="137.7">Shear Specimen</text>
<text x="261.4" y="132.2">1</text>
<text x="261.4" y="137.7">1</text>
<text x="271.7" y="135.2">B</text>
<text x="129.7" y="143.2">4</text>
<text x="162" y="143.2">252623-404</text>
<text x="211.4" y="143.2">Tightening Shim</text>
<text x="261.4" y="143.2">2</text>
<text x="57.4" y="145.5">SCALE 1 : 3</text>
<text x="129.7" y="148.8">5</text>
<text x="165.3" y="148.8">9434K82</text>
<text x="210.1" y="148.8">Clamping Spring</text>
<text x="261.4" y="148.8">2</text>
<text x="129.7" y="154.3">6</text>
<text x="164.9" y="154.3">2030N19</text>
<text x="208.9" y="154.3">Clamping Handle</text>
<text x="261.4" y="154.3">2</text>
<text x="129.7" y="159.9">7</text>
<text x="162.3" y="159.9">91280A249</text>
<text x="210.2" y="159.9">Hex Head Screw</text>
<text x="261.4" y="159.9">2</text>
<text x="129.7" y="164.9">8</text>
<text x="162.3" y="164.9">90591A255</text>
<text x="220.1" y="164.9">Hex Nut</text>
<text x="261.4" y="164.9">1</text>
<text x="129.7" y="170.3">9</text>
<text x="162.3" y="170.3">91290A174</text>
<text x="206.8" y="170.3">Socket Head Screw</text>
<text x="261.4" y="170.3">1</text>
<text x="128.4" y="175.4">10</text>
<text x="162" y="175.4">252623-300</text>
<text x="203" y="175.4">Compression Assembly</text>
<text x="261.4" y="175.4">1</text>
<text x="128.4" y="181">11</text>
<text x="128.4" y="185.7">12</text>
<text x="162.3" y="181">91290A242</text>
<text x="162.3" y="185.7">91294A213</text>
<text x="206.8" y="181">Socket Head Screw</text>
<text x="210.5" y="185.7">Flat Head Screw</text>
<text x="261.4" y="181">1</text>
<text x="261.4" y="185.7">1</text>
<text x="4.6" y="189.2">A</text>
<text x="271.3" y="189.2">A</text>
<text x="18.6" y="211.8">6</text>
<text x="63.4" y="211.8">5</text>
<text x="113.4" y="211.8">4</text>
<text x="163.4" y="211.8">3</text>
<text x="213.4" y="211.8">2</text>
<text x="258.3" y="211.8">1</text>
</g>
<text font-size="4.7" fill="#808080" x="178.3" y="31.4" transform="rotate(-90 178.3 31.4)">9.0</text>
<text font-size="4.7" fill="#808000" x="224.8" y="117">8.5</text>
<text font-size="4.2" x="220.9" y="192.6">SHEAR ASSEMBLY</text>
<text font-size="3.5" x="192.8" y="190.6">63</text>
<g font-size="3.1">
<text x="50.5" y="190.7">-</text>
<text x="50.5" y="195.7">CLEAN</text>
<text x="50.5" y="200.7">L.SALTZMAN-WENIGER</text>
<text x="205.7" y="200.7">A</text>
<text x="216.2" y="200.7">2025-11-28</text>
<text x="254" y="200.7">MECH 490</text>
<text x="50.5" y="205.7">L.SALTZMAN-WENIGER</text>
<text x="135.7" y="205.7">-</text>
<text x="177.4" y="205.7">2:5</text>
<text x="192.3" y="205.7">1/1</text>
<text x="213.7" y="205.7">252623-400</text>
<text x="261.5" y="205.7">0</text>
</g>
<text font-size="3" x="14" y="213.5">SOLIDWORKS Educational Product. For Instructional Use Only.</text>
<g font-size="1.8">
<text x="40.6" y="191">MATERIAL:</text>
<text x="178.5" y="189">SURFACE</text>
<text x="178.5" y="190.8">ROUGHNESS:</text>
<text x="43.1" y="196">FINISH:</text>
<text x="179.1" y="193.5">TOLERANCES:</text>
<text x="190.9" y="197">.XX</text>
<text x="191.9" y="195.3">.X</text>
<text x="192.5" y="193.5">X</text>
<text x="195.9" y="193.5">1</text>
<text x="195.9" y="195.3">.2</text>
<text x="195.9" y="197">.02</text>
<text x="200.6" y="196">TITLE:</text>
<text x="40.5" y="201">DESIGNER:</text>
<text x="134.6" y="200.5">UNLESS OTHERWISE SPECIFIED</text>
<text x="135.6" y="198.8">PRIMARY DIMENSIONS: INCH</text>
<text x="188.2" y="200.6">ANGLE</text>
<text x="189.9" y="198.8">.XXX</text>
<text x="195.9" y="198.8">.005</text>
<text x="195.9" y="200.6">1</text>
<text x="200.6" y="201">SIZE:</text>
<text x="210.6" y="201">DATE:</text>
<text x="245.6" y="201">PROJECT:</text>
<text x="41.3" y="206">DRAFTER:</text>
<text x="125.3" y="206">APPROVED:</text>
<text x="170.6" y="206">SCALE:</text>
<text x="185.6" y="206">SHEET:</text>
<text x="200.6" y="206">DWG. NUMBER:</text>
<text x="255.9" y="206">REV:</text>
</g>
<g font-size="1.4">
<text x="172.9" y="197.2" transform="rotate(-90 172.9 197.2)">SPECIFIED</text>
<text x="11.4" y="199.7">PROPRIETARY INFORMATION NOT TO BE</text>
<text x="14.6" y="201.1">RELEASED WITHOUT WRITTEN</text>
<text x="16.5" y="203.9">CONCORDIA UNIVERSITY</text>
<text x="17" y="202.5">AUTHORIZATION FROM</text>
<text x="171.5" y="200.8" transform="rotate(-90 171.5 200.8)">UNLESS OTHERWISE</text>
</g>
</svg>
